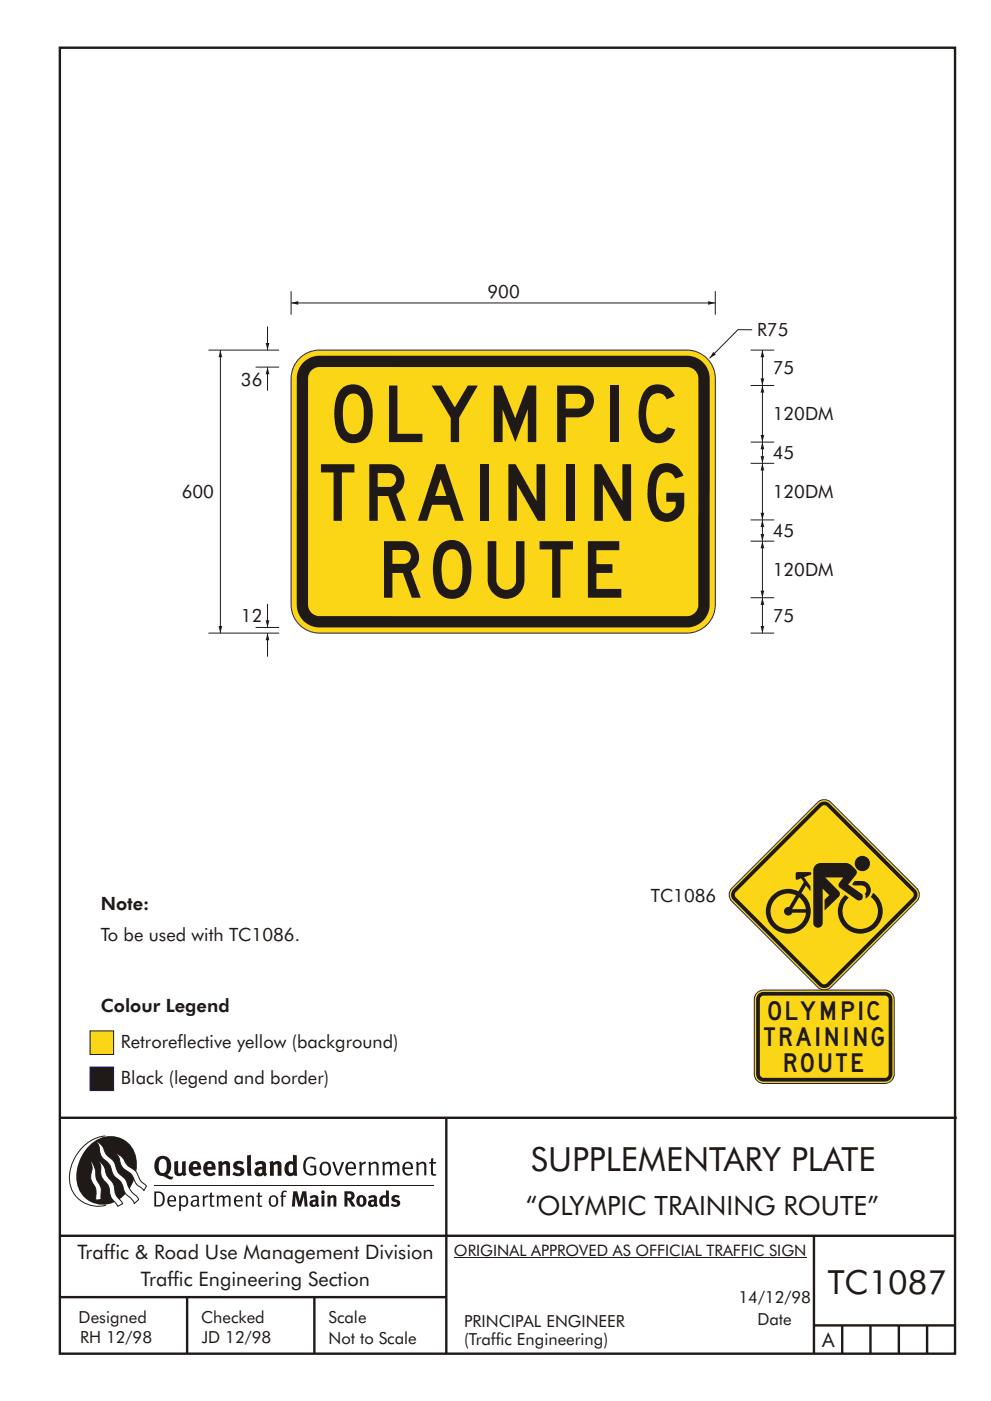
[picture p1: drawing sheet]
<svg xmlns="http://www.w3.org/2000/svg" width="210mm" height="297mm" viewBox="0 0 210 297" stroke-linecap="round" stroke-linejoin="round" font-family="sans-serif">
<g fill="none" stroke="#1f1a17" stroke-width=".51">
<path d="M12.7 10.1h189.9v276.9h-189.9zM12.7 237h190.3M94.7 236.9v50.1M12.7 262h190M12.7 275h82M39.7 275v12M66.7 275v12M172.7 262v25M172.7 281h30M178.7 281v6M184.7 281v6M190.7 281v6"/>
<path d="M196.7 281v6"/>
</g>
<path d="M96.3 266.7h74.7" fill="none" stroke="#1f1a17" stroke-width=".21"/>
<g fill="#1f1a17">
<path d="M64.9 245.6a1.61 1.61 0 0 1 2.1 0l-.2 .3a1.17 1.17 0 0 0-1.4-.2 1.17 1.17 0 0 0-.6 1.3 1.42 1.42 0 0 0 1.2 1.9l.7-.2v-1.2h-.8l-.1-.4h1.3v1.9a1.82 1.82 0 0 1-2.2-.1 1.82 1.82 0 0 1-.6-2.1l.2-.7z" fill-rule="evenodd"/>
<path d="M68.2 246.5a1.77 1.77 0 0 0 .4 2.7 1.39 1.39 0 0 0 1.4-.5 1.39 1.39 0 0 0 .2-1.5 1.19 1.19 0 0 0-2-.7zM68.5 246.8a.83 .83 0 0 1 1 .1 .83 .83 0 0 1 .2 1 .75 .75 0 0 1-.6 1 .75 .75 0 0 1-.8-.8v-.9z" fill-rule="evenodd"/>
<path d="M70.5 246.4l.4-.1 .8 2.4 .8-2.3h.5l-1.1 2.8h-.4z" fill-rule="evenodd"/>
<path d="M73.6 246.7a1.74 1.74 0 0 0 .5 2.5h.9l.5-.3-.2-.3a.89 .89 0 0 1-1.1 .2 .89 .89 0 0 1-.4-.9h1.7a1.15 1.15 0 0 0-.4-1.4 1.15 1.15 0 0 0-1.5 .2zM74 246.9a.67 .67 0 0 1 .8-.2 .67 .67 0 0 1 .3 .8h-1.3z" fill-rule="evenodd"/>
<path d="M76.2 246.4l.4-.1 .1 .4 .5-.4h.5l-.2 .5a.61 .61 0 0 0-.8 .6v1.8h-.4z" fill-rule="evenodd"/>
<path d="M78.1 246.4l.5-.1 .1 .4a.89 .89 0 0 1 .9-.4 .89 .89 0 0 1 .7 .7v2.2h-.4v-2.2l-.1-.2-.3-.1-.8 .4v2.1h-.4z" fill-rule="evenodd"/>
<path d="M81.1 246.4l.4-.1 .1 .4a.83 .83 0 0 1 .8-.4 .83 .83 0 0 1 .7 .5 .86 .86 0 0 1 .9-.5 .86 .86 0 0 1 .7 .7v2.2h-.4l-.1-2.3a.5 .5 0 0 0-.8 0l-.2 .2v2.1h-.5v-2.2l-.4-.3-.7 .4v2.1h-.4z" fill-rule="evenodd"/>
<path d="M85.7 246.7a1.74 1.74 0 0 0 .5 2.5h.9l.5-.3-.2-.3a.89 .89 0 0 1-1.1 .2 .89 .89 0 0 1-.4-.9h1.7a1.15 1.15 0 0 0-.5-1.4 1.15 1.15 0 0 0-1.4 .2zM86 246.9a.67 .67 0 0 1 .9-.2 .67 .67 0 0 1 .3 .8h-1.3z" fill-rule="evenodd"/>
<path d="M88.3 246.4l.4-.1 .1 .4a.89 .89 0 0 1 .9-.4 .89 .89 0 0 1 .8 .7v2.2h-.5v-2.2l-.1-.2-.3-.1-.8 .4v2.1h-.4z" fill-rule="evenodd"/>
<path d="M91.5 245.6l.4-.1v.9h.7l-.2 .3h-.5v2.1l.1 .1h.5l.1 .3a.71 .71 0 0 1-1.2-.6v-1.9h-.3v-.3h.3z" fill-rule="evenodd"/>
<path d="M37 246.3l.8-.2v2a.46 .46 0 0 0 .2 .6 .46 .46 0 0 0 .6-.2v-2.2l.8-.2v2.4l.2 .5-.6 .4-.2-.3a1.03 1.03 0 0 1-1.2 .2 1.03 1.03 0 0 1-.6-1z" fill-rule="evenodd"/>
<path d="M40.4 246.6a1.64 1.64 0 0 0 0 2.3 1.64 1.64 0 0 0 2.3 .1l-.4-.5a.78 .78 0 0 1-.9 .3 .78 .78 0 0 1-.5-.8h1.8a1.37 1.37 0 0 0-.6-1.6 1.37 1.37 0 0 0-1.7 .2zM41.1 246.9a.48 .48 0 0 1 .6-.1 .48 .48 0 0 1 .2 .6h-1z" fill-rule="evenodd"/>
<path d="M43.5 246.6a1.65 1.65 0 0 0-.2 2 1.65 1.65 0 0 0 1.9 .7l.5-.3-.3-.5a.78 .78 0 0 1-.9 .3 .78 .78 0 0 1-.5-.8h1.8a1.37 1.37 0 0 0-.6-1.6 1.37 1.37 0 0 0-1.7 .2zM44.1 246.9a.48 .48 0 0 1 .6-.1 .48 .48 0 0 1 .2 .6h-.9z" fill-rule="evenodd"/>
<path d="M46.3 246.3l.7-.2 .1 .4a.95 .95 0 0 1 1-.3 .95 .95 0 0 1 .7 .8v2.3h-.8v-2.3l-.3-.2-.5 .3v2.2h-.8z" fill-rule="evenodd"/>
<path d="M49.7 246.5a1.73 1.73 0 0 1 2-.1l-.2 .6-.6-.2a.42 .42 0 0 0-.6 .2l.2 .3a1.23 1.23 0 0 1 1.4 1 1.47 1.47 0 0 1-2.3 .9l-.3-.2 .3-.6 .7 .4a.47 .47 0 0 0 .7-.4 .87 .87 0 0 0-1-.5l-.4-.2-.1-.4z" fill-rule="evenodd"/>
<path d="M54.1 246.6l.3 .6 .3-.2a.62 .62 0 0 1 .9 0l.1 .4a1.21 1.21 0 0 0-1.4 .3 1.21 1.21 0 0 0-.1 1.3 1.19 1.19 0 0 0 1.6 .1l.5 .3 .4-.4-.3-.4v-1.4a.96 .96 0 0 0-1.3-1zM55 248l.6-.1v.7a.43 .43 0 0 1-.6 .1 .43 .43 0 0 1 0-.7z" fill-rule="evenodd"/>
<path d="M57.2 246.3l.7-.2 .1 .4a.95 .95 0 0 1 1-.3 .95 .95 0 0 1 .7 .8v2.3h-.8v-2.3l-.2-.2-.6 .3v2.2h-.8z" fill-rule="evenodd"/>
<path d="M62.2 244.8v1.5a1.29 1.29 0 0 0-1.4 .2 1.29 1.29 0 0 0-.5 1.3 1.24 1.24 0 0 0 .6 1.4 1.24 1.24 0 0 0 1.4-.1l.1 .2h.7l-.1-4.3zM61.5 246.9l.4-.1 .3 .2v1.5l-.3 .1a.48 .48 0 0 1-.6-.4 1.52 1.52 0 0 1 .2-1.3z" fill-rule="evenodd"/>
<path d="M52.4 245l.8-.2 .2 4.5h-.8l-.1-.2z" fill-rule="evenodd"/>
</g>
<path d="M22.4 240.8a9 9 0 0 0-7.4 10.9 6.2 6.2 0 0 0 7.5 3.8M32.7 251.4h59.4" fill="none" stroke="#1f1a17" stroke-width=".21"/>
<path d="M19.1 242.7a5.7 5.7 0 0 1 6.5-1.4 5.7 5.7 0 0 1 3.4 5.7 8.6 8.6 0 0 1-6.2 8.3 5.7 5.7 0 0 1-6.5-7 9.9 9.9 0 0 1 2.8-5.6z" fill-rule="evenodd" fill="#1f1a17"/>
<path d="M24.5 244.5a3.1 3.1 0 0 1 2.3 2.2l.7 .7a3.2 3.2 0 0 1 2 2.4l.4 .6 1.2 1.1-.6 .9-.2-.3a3.5 3.5 0 0 1-1.9-2.1 3.8 3.8 0 0 0-2.1-2.1 3.5 3.5 0 0 1-1-2.3zM20.4 241.9a3.4 3.4 0 0 1 1.9 2.5l.7 .8a3.3 3.3 0 0 1 1.7 2.6 4.4 4.4 0 0 0 1.7 2l.3 .3a6.1 6.1 0 0 0 2.5 3.7l.2 .5-.9 .9a6.1 6.1 0 0 0-1.9-2.2l-.4-.8a3.6 3.6 0 0 0-1.9-2.8l-.6-1a3.6 3.6 0 0 0-1.9-2.8 3.7 3.7 0 0 1-.8-2.4zM21 246.1a3.4 3.4 0 0 1 1.5 2.8l.6 .9a3.8 3.8 0 0 1 1.4 3.1l.3 .7 1.2 1.6-1 .6-.5-.8a3.2 3.2 0 0 1-1.3-2.8 4.3 4.3 0 0 0-1.4-2.2 4.7 4.7 0 0 1-.5-2.9zM19.2 246.1a5.1 5.1 0 0 1 1.2 3.7l.3 .7a3.1 3.1 0 0 1 .7 3l.1 .8-1.1 .2-.1-.8a3.5 3.5 0 0 0-.9-3.2 3.6 3.6 0 0 1 .1-2.6z" fill-rule="evenodd" fill="#fff" stroke="#1f1a17" stroke-width=".21"/>
<g fill="#1f1a17">
<path d="M33.4 245.5a2.51 2.51 0 0 0 .4 3.7l.8 .1a2.78 2.78 0 0 0 2 .7l.2-.5h-.6l-.7-.4a2.56 2.56 0 0 0 0-3.8 1.83 1.83 0 0 0-2.1 .2zM34 245.9a.87 .87 0 0 1 1 0 .87 .87 0 0 1 .4 .9v.4a1.17 1.17 0 0 1-.9 1.5l-.3-.1a2.38 2.38 0 0 1-.2-2.7z" fill-rule="evenodd"/>
<path d="M33.1 252.9v2.6a1.12 1.12 0 0 0 1.2-.3 1.12 1.12 0 0 0 .2-1.2l-.1-.5-.3-.4zM32.7 252.6h1.1a1.67 1.67 0 0 1 1.2 1.7 1.67 1.67 0 0 1-1.3 1.5h-1zM36.1 253.9l-.2 .5h1.1a.55 .55 0 0 0-.3-.6 .55 .55 0 0 0-.6 .1zM35.8 253.8a.95 .95 0 0 1 1.2-.2 .95 .95 0 0 1 .4 1.1h-1.5a.72 .72 0 0 0 .4 .8 .72 .72 0 0 0 .9-.2l.1 .3a1.15 1.15 0 0 1-1.5 0 1.15 1.15 0 0 1-.2-1.5zM38.4 254.1v1.2a.7 .7 0 0 0 .9 .1 .7 .7 0 0 0 .2-.9 .61 .61 0 0 0-.4-.7 .61 .61 0 0 0-.7 .3zM38 253.5l.3-.1 .1 .4a.95 .95 0 0 1 1.2-.2 .95 .95 0 0 1 .3 1.2 .92 .92 0 0 1-.5 1 .92 .92 0 0 1-1-.2v1.1l-.4 .1zM40.9 254.8a.5 .5 0 0 0 .2 .8 .5 .5 0 0 0 .7-.4v-.6zM40.5 253.7a1 1 0 0 1 1.7 .3v1.4l.2 .2-.2 .3-.3-.3a.78 .78 0 0 1-1.4-.1 .78 .78 0 0 1 .8-1.1h.5a.58 .58 0 0 0-.3-.7 .58 .58 0 0 0-.7 .3zM43 253.5l.3-.1 .1 .4 .3-.3 .5-.1-.2 .4a.52 .52 0 0 0-.6 .6v1.4h-.4zM44.6 252.9l.4-.1-.1 .7h.6l-.1 .3h-.5v1.5a.35 .35 0 0 0 .6 .3v.2a.57 .57 0 0 1-.6 .1 .57 .57 0 0 1-.3-.5v-1.6h-.3v-.3h.3zM45.9 253.5l.4-.1 .1 .4 .2-.2a.64 .64 0 0 1 1 .2 .7 .7 0 0 1 .8-.4 .7 .7 0 0 1 .5 .7v1.7h-.3v-1.7l-.3-.3-.7 .3v1.7h-.3v-1.6a.38 .38 0 0 0-.3-.5 .38 .38 0 0 0-.5 .2l-.1 .2v1.7h-.4zM50.2 253.9l-.2 .5h1.1a.55 .55 0 0 0-.2-.6 .55 .55 0 0 0-.7 .1zM49.9 253.8a.95 .95 0 0 1 1.2-.2 .95 .95 0 0 1 .4 1.1h-1.5a.72 .72 0 0 0 .4 .8 .72 .72 0 0 0 .9-.2l.1 .3a1.15 1.15 0 0 1-1.5 0 1.15 1.15 0 0 1-.2-1.5zM52.1 253.5l.3-.1 .1 .4a.72 .72 0 0 1 .8-.4 .72 .72 0 0 1 .6 .7v1.7h-.4v-1.6a.45 .45 0 0 0-.3-.5 .45 .45 0 0 0-.5 .3l-.2 .1v1.7h-.3zM54.7 252.9l.4-.1v.7h.6l-.1 .3h-.5v1.5a.35 .35 0 0 0 .5 .3v.2a.57 .57 0 0 1-.6 .1 .57 .57 0 0 1-.3-.5v-1.6h-.3v-.3h.3zM57.6 253.9l-.2 .7a.65 .65 0 0 0 .3 .8 .65 .65 0 0 0 .8-.2l.1-.1a.93 .93 0 0 0-.7-1.4zM57.3 253.7a1.12 1.12 0 0 1 1.4 .1 1.12 1.12 0 0 1 .3 1.4 1.01 1.01 0 0 1-1.3 .6 1.01 1.01 0 0 1-.7-1.2zM59.9 252.6l.5-.2 .5 .2-.1 .2-.4-.1-.3 .2v.6h.6l-.1 .3h-.5v2h-.4v-2h-.2v-.3h.2zM62.2 252.6l-.3 3.2h.7l.1-2.3 .6 2.3h.6l.6-2.3 .1 2.3h.7l-.3-3.2h-.9l-.5 2.1-.5-2.1zM65.7 253.7l.3 .5a.51 .51 0 0 1 .5-.4 .51 .51 0 0 1 .4 .4v.1a.88 .88 0 0 0-1.1 .4 .88 .88 0 0 0 .2 1.1 .9 .9 0 0 0 1.1-.2l.3 .3 .4-.3-.2-.3v-1.1a.87 .87 0 0 0-.5-.8 .87 .87 0 0 0-1 .1zM66.4 254.8h.5v.5l-.1 .1h-.3l-.2-.1zM68.2 253.5v2.3h.6v-2.4zM68.1 252.8a.4 .4 0 0 0 .8 0 .4 .4 0 0 0-.8 0zM69.4 253.5l.1 2.3h.6v-1.7a.33 .33 0 0 1 .4-.2 .33 .33 0 0 1 .3 .4v1.5h.6v-1.7a.75 .75 0 0 0-.6-.7 .75 .75 0 0 0-.8 .3v-.3zM73.1 252.6v3.2h.6v-1.3l.3 .2 .7 1.1h.7l-.9-1.4a.94 .94 0 0 0 .7-1 .94 .94 0 0 0-.9-.8zM73.7 253.1a.51 .51 0 0 1 .8 .1 .51 .51 0 0 1-.2 .7l-.6 .1zM75.9 253.7a1.19 1.19 0 0 0-.1 1.7 1.19 1.19 0 0 0 1.8 0 1.19 1.19 0 0 0-.1-1.6 1.19 1.19 0 0 0-1.6-.1zM76.5 253.9l.2-.1a.99 .99 0 0 1 0 1.6 1.06 1.06 0 0 1-.2-1.5zM78.1 253.7l.3 .5a.51 .51 0 0 1 .5-.4 .51 .51 0 0 1 .5 .4v.1a.88 .88 0 0 0-1.2 .4 .88 .88 0 0 0 .2 1.1 .9 .9 0 0 0 1.1-.2l.3 .3 .4-.3-.2-.3v-1.1a.87 .87 0 0 0-.5-.8 .87 .87 0 0 0-1 .1zM78.9 254.8h.4v.5l-.1 .1h-.3l-.1-.1zM81.9 252.4v1.1a1.2 1.2 0 0 0-1.4 .6 1.2 1.2 0 0 0 .2 1.4l.5 .4 .8-.2v.1h.6l-.1-3.3zM81.4 253.9l.5 .2-.1 1.2a.46 .46 0 0 1-.5-.1 .46 .46 0 0 1-.1-.5zM83.3 253.6a.79 .79 0 0 0-.1 .9 .79 .79 0 0 0 .9 .4 .33 .33 0 0 1 0 .5 .33 .33 0 0 1-.5 0l-.4-.2-.3 .4a1.15 1.15 0 0 0 1.2 .3 1.15 1.15 0 0 0 .8-1 1.49 1.49 0 0 0-1.2-.8 .4 .4 0 0 1 .3-.3 .4 .4 0 0 1 .4 .1l.2 .1 .2-.4a1.47 1.47 0 0 0-1.5 0z" fill-rule="evenodd"/>
</g>
<path d="M63.5 76a6 6 0 0 1 4.3-1.8h78a6 6 0 0 1 6 6v48a6 6 0 0 1-6 6h-78a6 6 0 0 1-6-6v-48a6 6 0 0 1 1.7-4.2z" fill-rule="evenodd" fill="#fad617" stroke="#291770" stroke-width=".21"/>
<path d="M64.2 77a4.9 4.9 0 0 1 3.6-1.6h77.9a4.8 4.8 0 0 1 4.9 4.8v48.3a4.8 4.8 0 0 1-4.9 4.5h-78.2a4.8 4.8 0 0 1-4.5-4.8v-48.2l.3-1.4z" fill-rule="evenodd" fill="#1f1a17"/>
<path d="M65.9 78.7l.8-.6 1.1-.3h78.1a2.42 2.42 0 0 1 2.3 2.5v48.1a2.43 2.43 0 0 1-2.5 2.2h-78.1a2.43 2.43 0 0 1-2.2-2.4v-48.1z" fill-rule="evenodd" fill="#fad617"/>
<path d="M161.8 126.7v7.5" fill="none" stroke="#1f1a17" stroke-width=".21"/>
<g fill="#1f1a17">
<path d="M161.8 126.7l.4 1.5h-.8l.4-1.5 .4 1.5z" fill-rule="evenodd"/>
<path d="M161.4 132.7h.8l-.4 1.5 .4-1.5-.4 1.5z" fill-rule="evenodd"/>
</g>
<path d="M161.8 74.2v7.5" fill="none" stroke="#1f1a17" stroke-width=".21"/>
<g fill="#1f1a17">
<path d="M161.8 74.2l.4 1.5h-.8l.4-1.5 .4 1.5z" fill-rule="evenodd"/>
<path d="M161.4 80.2h.8l-.4 1.5 .4-1.5-.4 1.5z" fill-rule="evenodd"/>
</g>
<path d="M159.6 69.9h-3l-6.1 6.1" fill="none" stroke="#1f1a17" stroke-width=".21"/>
<path d="M151.3 74.6l.6 .6-1.4 .8 1.4-.8-1.4 .8z" fill-rule="evenodd" fill="#1f1a17"/>
<path d="M56.8 77.8v5" fill="none" stroke="#1f1a17" stroke-width=".21"/>
<path d="M56.8 77.8l.4 1.5h-.8z" fill-rule="evenodd" fill="#1f1a17"/>
<path d="M56.8 134.2v5" fill="none" stroke="#1f1a17" stroke-width=".21"/>
<path d="M56.8 134.2l.4 1.5h-.8z" fill-rule="evenodd" fill="#1f1a17"/>
<path d="M56.8 128v5" fill="none" stroke="#1f1a17" stroke-width=".21"/>
<path d="M56.4 131.5h.8l-.4 1.5 .4-1.5-.4 1.5z" fill-rule="evenodd" fill="#1f1a17"/>
<path d="M56.8 69.2v5" fill="none" stroke="#1f1a17" stroke-width=".21"/>
<path d="M56.4 72.7h.8l-.4 1.5 .4-1.5-.4 1.5z" fill-rule="evenodd" fill="#1f1a17"/>
<path d="M161.8 110.2v4.5" fill="none" stroke="#1f1a17" stroke-width=".21"/>
<g fill="#1f1a17">
<path d="M161.8 110.2l.4 1.5h-.8l.4-1.5 .4 1.5z" fill-rule="evenodd"/>
<path d="M161.4 113.2h.8l-.4 1.5 .4-1.5-.4 1.5z" fill-rule="evenodd"/>
</g>
<path d="M161.8 93.7v4.5" fill="none" stroke="#1f1a17" stroke-width=".21"/>
<g fill="#1f1a17">
<path d="M161.8 93.7l.4 1.5h-.8l.4-1.5 .4 1.5z" fill-rule="evenodd"/>
<path d="M161.4 96.7h.8l-.4 1.5 .4-1.5-.4 1.5z" fill-rule="evenodd"/>
</g>
<path d="M161.8 114.7v12" fill="none" stroke="#1f1a17" stroke-width=".21"/>
<g fill="#1f1a17">
<path d="M161.8 114.7l.4 1.5h-.8l.4-1.5 .4 1.5z" fill-rule="evenodd"/>
<path d="M161.4 125.2h.8l-.4 1.5 .4-1.5-.4 1.5z" fill-rule="evenodd"/>
</g>
<path d="M61.8 64.2h90" fill="none" stroke="#1f1a17" stroke-width=".21"/>
<g fill="#1f1a17">
<path d="M61.8 64.2l1.5-.4v.8l-1.5-.4 1.5-.4z" fill-rule="evenodd"/>
<path d="M150.3 63.8l1.5 .4-1.5 .4v-.8l1.5 .4z" fill-rule="evenodd"/>
</g>
<path d="M161.8 98.2v12" fill="none" stroke="#1f1a17" stroke-width=".21"/>
<g fill="#1f1a17">
<path d="M161.8 98.2l.4 1.5h-.8l.4-1.5 .4 1.5z" fill-rule="evenodd"/>
<path d="M161.4 108.7h.8l-.4 1.5 .4-1.5-.4 1.5z" fill-rule="evenodd"/>
</g>
<path d="M161.8 81.7v12" fill="none" stroke="#1f1a17" stroke-width=".21"/>
<g fill="#1f1a17">
<path d="M161.8 81.7l.4 1.5h-.8l.4-1.5 .4 1.5z" fill-rule="evenodd"/>
<path d="M161.4 92.2h.8l-.4 1.5 .4-1.5-.4 1.5z" fill-rule="evenodd"/>
</g>
<path d="M46.8 74.2v60" fill="none" stroke="#1f1a17" stroke-width=".21"/>
<g fill="#1f1a17">
<path d="M46.8 74.2l.4 1.5h-.8l.4-1.5 .4 1.5z" fill-rule="evenodd"/>
<path d="M46.4 132.7h.8l-.4 1.5 .4-1.5-.4 1.5z" fill-rule="evenodd"/>
</g>
<g fill="none" stroke="#1f1a17" stroke-width=".21">
<path d="M44.2 74.2h15M54.2 77.8h5M61.8 61.7v5M151.8 61.7v5M159.3 74.2h5M159.3 93.7h5M159.3 98.2h5M159.3 81.7h5M159.3 110.2h5M159.3 114.7h5M44.2 134.2h15M54.2 133h5"/>
<path d="M159.3 134.2h5M159.3 126.7h5"/>
</g>
<path d="M173.5 170.1a1.99 1.99 0 0 1 2.8 0l18.2 18.2a1.99 1.99 0 0 1 0 2.8l-18.2 18.2a1.99 1.99 0 0 1-2.8 0l-18.2-18.2a1.99 1.99 0 0 1 0-2.8z" fill-rule="evenodd" fill="#fad617" stroke="#291770" stroke-width=".21"/>
<path d="M173.8 170.4a1.59 1.59 0 0 1 2.2 0l18.2 18.2a1.59 1.59 0 0 1 0 2.2l-18.2 18.2a1.59 1.59 0 0 1-2.2 0l-18.2-18.2a1.59 1.59 0 0 1 0-2.2z" fill-rule="evenodd" fill="#1f1a17"/>
<path d="M174.3 170.9a.8 .8 0 0 1 1.1 0l18.2 18.2a.79 .79 0 0 1 0 1.2l-18.2 18.2a.8 .8 0 0 1-1.1 0l-18.2-18.2a.79 .79 0 0 1 0-1.2z" fill-rule="evenodd" fill="#fad617"/>
<path d="M160.6 210.5l.9-.5 .5-.1h25.8a1.99 1.99 0 0 1 1.9 2v15.8a1.99 1.99 0 0 1-1.9 2h-25.8a1.99 1.99 0 0 1-2-2v-15.8l.1-.5z" fill-rule="evenodd" fill="#fad617" stroke="#291770" stroke-width=".21"/>
<path d="M160.8 210.8l.7-.4 .5-.1h25.7a1.6 1.6 0 0 1 1.6 1.6v15.9a1.59 1.59 0 0 1-1.6 1.5h-25.8a1.59 1.59 0 0 1-1.5-1.6v-15.9z" fill-rule="evenodd" fill="#1f1a17"/>
<path d="M161.4 211.4l.6-.3h25.8a.8 .8 0 0 1 .7 .8v15.9l-.3 .6-.5 .1h-25.7l-.5-.2-.3-.6v-15.9z" fill-rule="evenodd" fill="#fad617"/>
<path d="M19.1 226.2h5v5h-5z" fill-rule="evenodd" fill="#1f1a17" stroke="#291770" stroke-width=".21"/>
<path d="M19.1 218.6h5v5h-5z" fill-rule="evenodd" fill="#fad617" stroke="#1f1a17" stroke-width=".21"/>
<g fill="#1f1a17">
<path d="M181.3 186.8a2.82 2.82 0 0 1 3.2 1 1.94 1.94 0 0 1-.9 2.7l.1-.5-.2-.5a1 1 0 0 0 .3-1.1 1 1 0 0 0-1-.7h-1.6l-.4-.2z" fill-rule="evenodd"/>
<path d="M163.6 190.1a4.7 4.7 0 0 1 5.8-1.1l1.1-2-.5-.8-1 .3a1.55 1.55 0 0 1 0-1.6h2.9l.2 .3a2.46 2.46 0 0 1-1.5 .8l1.4 1.9v1.1l-1-1.3-1 1.7a4.8 4.8 0 0 1 1 6.7 4.8 4.8 0 0 1-6.7 .8 4.8 4.8 0 0 1-.7-6.8zM164.6 190.6a3.8 3.8 0 0 0 1.1 6 3.8 3.8 0 0 0 5.3-3.1h-2.9a.91 .91 0 0 1-1.1 .6 .91 .91 0 0 1-.6-1.1 .91 .91 0 0 1 1-.7l1.5-2.5a3.7 3.7 0 0 0-4.3 .8zM169.5 190.2l-1.5 2.6h3l-.5-1.4z" fill-rule="evenodd"/>
<path d="M178.9 190.1l.4-.3 .8 .5a3.8 3.8 0 0 0-.3 5.5 3.8 3.8 0 0 0 5.5-.1 3.8 3.8 0 0 0-.5-5.5l.4-.9a4.7 4.7 0 0 1 1.1 6.8 4.7 4.7 0 0 1-6.7 .8 4.7 4.7 0 0 1-.7-6.8z" fill-rule="evenodd"/>
<path d="M173.2 183.3l.9-.3h5.7a3.3 3.3 0 0 1 1.8 1.5 .85 .85 0 0 1 0 1l-1.7 2 2.9 2a.82 .82 0 0 1 .1 1.2 .82 .82 0 0 1-1.1 .1l-3.6-2.6a.73 .73 0 0 1-.1-1.1l.8-1h-3.8l2.9 2.9a.85 .85 0 0 1-.2 1.2l-2.8 2.8v-2.3l.9-.9-1.3-1.4v7.3a1 1 0 0 1-1.1 1 1 1 0 0 1-1-1v-9.3a4.6 4.6 0 0 1 .3-2.8z" fill-rule="evenodd"/>
<circle cx="183" cy="183.1" r="1.62"/>
</g>
<g font-size="12" fill="#1f1a17">
<text x="70.9" y="93.7">OLYMPIC</text>
<text x="68.1" y="110.4">TRAINING</text>
<text x="81.5" y="126.7">ROUTE</text>
</g>
<g font-size="7.1" fill="#1f1a17">
<text x="112.7" y="248.4">SUPPLEMENTARY PLATE</text>
<text x="175.6" y="274.3">TC1087</text>
</g>
<text font-size="5.6" fill="#1f1a17" x="111.6" y="257.6">“OLYMPIC TRAINING ROUTE”</text>
<g font-size="4.2" fill="#1f1a17">
<text x="16.4" y="267">Traffic &amp; Road Use Management Division</text>
<text x="29.9" y="272.6">Traffic Engineering Section</text>
<text x="174.4" y="285.6">A</text>
</g>
<g font-size="4" fill="#1f1a17">
<text x="162.1" y="221.9">TRAINING</text>
<text x="163.1" y="216.3">OLYMPIC</text>
<text x="166.5" y="227.2">ROUTE</text>
</g>
<g font-size="3.9" fill="#1f1a17">
<text x="103.4" y="63.1">900</text>
<text x="160.6" y="71.2">R75</text>
<text x="51.1" y="81.7">36</text>
<text x="163.9" y="79.3">75</text>
<text x="163.9" y="89.1">120DM</text>
<text x="163.9" y="97.3">45</text>
<text x="38.5" y="105.6">600</text>
<text x="163.9" y="105.6">120DM</text>
<text x="163.9" y="113.8">45</text>
<text x="163.9" y="122.1">120DM</text>
<text x="51.1" y="131.9">12</text>
<text x="163.9" y="131.8">75</text>
<text x="138.1" y="191.2">TC1086</text>
<text x="21.4" y="192.9">Note:</text>
<text x="21.4" y="199.5">To be used with TC1086.</text>
<text x="21.4" y="214.5">Colour Legend</text>
<text x="25.7" y="222.1">Retroreflective yellow (background)</text>
<text x="25.7" y="229.8">Black (legend and border)</text>
</g>
<g font-size="3.5" fill="#1f1a17">
<text x="16.7" y="280.5">Designed</text>
<text x="42.7" y="280.5">Checked</text>
<text x="69.7" y="280.5">Scale</text>
<text x="98.5" y="281.4">PRINCIPAL ENGINEER</text>
<text x="156.7" y="276.3">14/12/98</text>
<text x="160.7" y="281">Date</text>
<text x="17" y="284.8">RH 12/98</text>
<text x="42.8" y="284.8">JD 12/98</text>
<text x="69.7" y="285">Not to Scale</text>
<text x="98.5" y="285.1">(Traffic Engineering)</text>
</g>
<text font-size="3.4" fill="#1f1a17" x="96.3" y="266.3">ORIGINAL APPROVED AS OFFICIAL TRAFFIC SIGN</text>
</svg>
